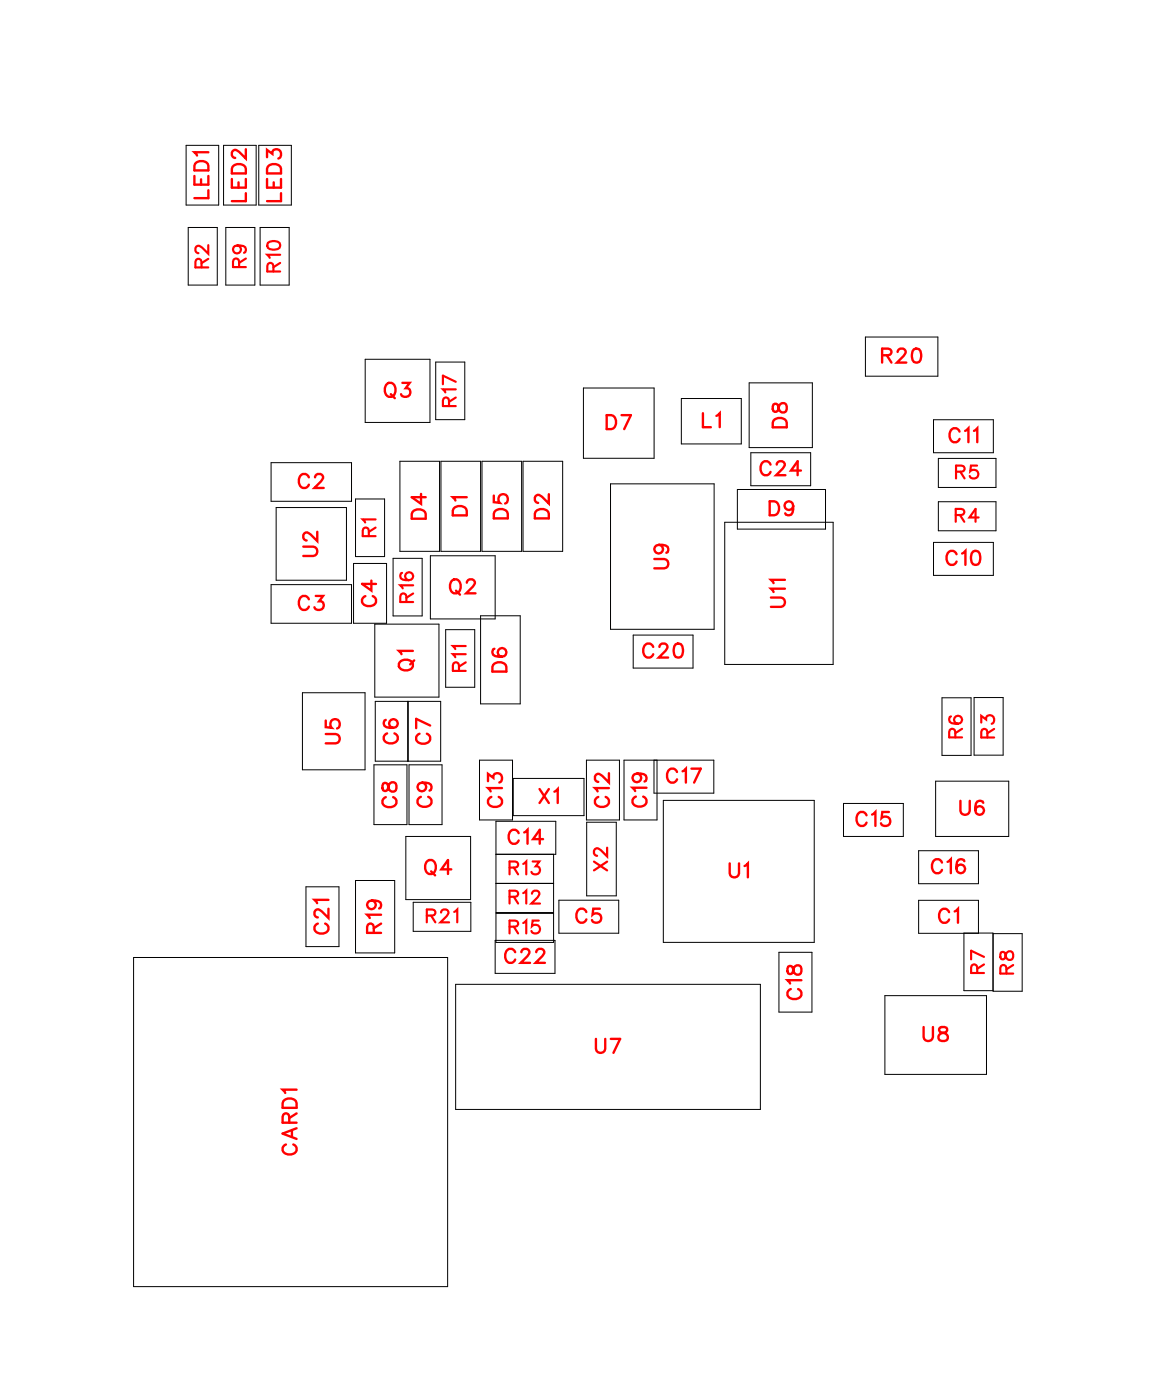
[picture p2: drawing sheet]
<svg xmlns="http://www.w3.org/2000/svg" width="59mm" height="71mm" viewBox="0 0 59 71" stroke-linecap="round" stroke-linejoin="round" font-family="sans-serif">
<g fill="none" stroke="#000" stroke-width=".05">
<path d="M9.4 7.4h1.7v3h-1.7zM9.5 11.5h1.5v3h-1.5zM11.3 7.4h1.7v3h-1.7zM11.5 11.5h1.4v3h-1.4zM13.1 7.4h1.7v3h-1.7zM13.2 11.5h1.5v3h-1.5zM18.5 18.2h3.3v3.2h-3.3zM22.1 18.4h1.5v2.9h-1.5zM29.6 19.7h3.6v3.6h-3.6zM38 19.4h3.2v3.3h-3.2zM43.9 17.1h3.7v2h-3.7zM13.7 23.5h4.1v1.9h-4.1z"/>
<path d="M13.7 29.7h4.1v1.9h-4.1zM14 25.8h3.6v3.6h-3.6zM15.3 35.1h3.2v4h-3.2zM17.9 28.6h1.7v3h-1.7zM18 25.3h1.5v2.9h-1.5zM19 38.8h1.6v3h-1.6zM19 31.7h3.3v3.7h-3.3zM19 35.6h3.3v3h-3.3zM19.9 28.3h1.5v3h-1.5zM20.3 23.4h2v4.6h-2zM20.7 35.6v3M20.7 38.8h1.7v3h-1.7z"/>
<path d="M21.8 28.2h3.3v3.2h-3.3zM22.4 23.4h2v4.6h-2zM22.6 31.9h1.5v3h-1.5zM24.3 38.6h1.7v3h-1.7zM24.4 31.2h2v4.5h-2zM24.4 23.4h2.1v4.6h-2.1zM26 39.5h3.6v1.9h-3.6zM26.5 23.4h2v4.6h-2zM29.7 38.6h1.7v3h-1.7zM31 24.6h5.2v7.3h-5.2zM32.1 32.2h3v1.7h-3zM33.2 38.6v1.6h3v-1.6h-4.6v3h1.7v-3"/>
<path d="M34.6 20.2h3v2.3h-3zM36.8 26.5h5.5v7.2h-5.5zM37.4 24.8h4.5v2h-4.5zM38.1 23h3v1.6h-3zM47.3 21.3h3.1v1.7h-3.1zM47.3 27.5h3.1v1.7h-3.1zM47.4 39.6h3.8v2.8h-3.8zM47.6 23.3h2.9v1.4h-2.9zM47.6 25.5h2.9v1.4h-2.9zM47.8 35.4h1.4v2.9h-1.4zM49.4 35.4h1.5v2.9h-1.5zM6.8 48.6h15.9v16.7h-15.9z"/>
<path d="M15.5 45h1.7v3h-1.7zM18 44.7h2v3.7h-2zM20.6 42.4h3.3v3.2h-3.3zM21 45.8h2.9v1.5h-2.9zM23.1 49.9h15.5v6.4h-15.5zM25.1 47.7h3v1.7h-3zM25.2 43.3h3v-1.6h-3v4.6h2.9v-3M25.2 46.3h2.9v1.5h-2.9zM25.2 44.8h2.9M28.3 45.7h3.1v1.7h-3.1zM29.8 41.7h1.5v3.8h-1.5zM33.6 40.6h7.7v7.2h-7.7z"/>
<path d="M39.5 48.3h1.7v3.1h-1.7zM42.8 40.8h3v1.6h-3zM44.9 50.5h5.1v4h-5.1zM46.6 43.2h3v1.6h-3zM46.6 45.7h3v1.7h-3zM50.4 47.4h1.4v2.9h-1.4v-3h-1.5v3h1.5"/>
</g>
<g fill="none" stroke="#f00" stroke-width=".12">
<path d="M9.9 8.9v.5h.7v-.5M9.9 8.3a.39 .39 0 0 1 .7 .1v.2h-.7zM10.2 9.1v.3M10.6 7.7h-.7l.1 .2M10.6 9.7v.4h-.7M11.8 9.1v.4h.7v-.4M11.8 8.5a.39 .39 0 0 1 .7 .1v.2h-.7zM12.1 9.3v.2M12.5 7.6v.4l-.4-.3-.2-.1-.1 .1v.2l.1 .1M12.5 9.8v.4h-.7M13.5 8v-.4l.3 .2a.24 .24 0 0 1 .4-.2 .24 .24 0 0 1-.1 .4M13.5 9.1v.4h.8v-.4"/>
<path d="M13.6 8.5a.39 .39 0 0 1 .7 .1v.2h-.8zM13.9 9.3v.2M14.3 9.8v.4h-.8M19.6 19.5h.1a.33 .33 0 0 1 .4 .3 .33 .33 0 0 1-.4 .3l-.2-.2zM20.4 19.4h.4l-.2 .3a.24 .24 0 0 1 .1 .4 .24 .24 0 0 1-.4-.1M44.7 18h.4l.1-.2-.2-.1h-.3v.7M45 18l.2 .4M45.5 17.9l.2-.2h.1l.1 .1-.1 .3-.3 .3h.5M46.3 17.7h.1a.37 .37 0 0 1 .3 .3 .37 .37 0 0 1-.3 .4 .45 .45 0 0 1-.1-.7zM15.4 27.7h.5l.2 .2-.1 .3h-.6M15.7 24.2a.26 .26 0 0 0-.3-.2 .26 .26 0 0 0-.2 .3v.2a.26 .26 0 0 0 .2 .3 .26 .26 0 0 0 .3-.2M15.7 30.4a.26 .26 0 0 0-.3-.2 .26 .26 0 0 0-.2 .3v.2a.26 .26 0 0 0 .2 .2 .26 .26 0 0 0 .3-.1"/>
<path d="M16 24.2l.1-.2h.1l.2 .2-.1 .2-.4 .4h.5M16 30.2h.4l-.2 .3a.24 .24 0 0 1 .2 .4 .25 .25 0 0 1-.5-.1M16.1 27v.5l-.3-.4-.3-.1-.1 .2v.1l.2 .1M16.5 37.2h.5l.2 .2-.1 .3h-.6M16.5 36.6v.3h.3a.25 .25 0 0 1 0-.3 .25 .25 0 0 1 .4 0 .25 .25 0 0 1-.1 .4M18.5 30.2a.26 .26 0 0 0-.1 .3 .26 .26 0 0 0 .2 .3h.2a.26 .26 0 0 0 .3-.3 .26 .26 0 0 0-.2-.3M18.8 29.5v.5l-.4-.4h.7M19.4 39.8v.3h.2l.3-.4a.24 .24 0 0 1 .2 .2 .24 .24 0 0 1-.2 .3l-.2-.1-.1-.3zM19.6 36.5l-.1 .1a.35 .35 0 0 0 .2 .4 .35 .35 0 0 0 .5-.3 .22 .22 0 0 0-.2-.2 .22 .22 0 0 0-.3 .2 .22 .22 0 0 0 .2 .2M19.6 37.2a.26 .26 0 0 0-.1 .3 .26 .26 0 0 0 .2 .2h.2a.26 .26 0 0 0 .3-.2 .26 .26 0 0 0-.2-.3M19.8 20l.2 .2M20.3 33.5a.35 .35 0 0 1 .4 0 .35 .35 0 0 1 .2 .4 .33 .33 0 0 1-.5 .1 .33 .33 0 0 1-.1-.5z"/>
<path d="M20.9 33h-.7l.2 .2M21 25.9l.2-.1 .3 .1 .1 .4h-.7zM21 33.5l-.2 .2M21.3 37.2a.26 .26 0 0 0-.2 .3 .26 .26 0 0 0 .3 .2h.1a.26 .26 0 0 0 .3-.2 .26 .26 0 0 0-.2-.3M21.4 25.1v.5l-.5-.4h.7M21.4 39.7a.22 .22 0 0 1 .2 .3 .22 .22 0 0 1-.3 .1 .22 .22 0 0 1 0-.4h.1a.34 .34 0 0 1 .5 .3l-.1 .1M21.8 36.8l-.7-.3v.4M22.9 29.5l.1-.1a.33 .33 0 0 1 .4 .4 .33 .33 0 0 1-.4 .3l-.2-.3zM23.1 25.7h.1h.4l.1 .5h-.7zM23.1 30l.2 .2M23.7 25.2h-.7l.1 .2M23.7 29.6l.1-.2h.1l.2 .1-.1 .3-.4 .3h.5"/>
<path d="M24.7 39.6v-.3l.3 .2a.24 .24 0 0 1 .4-.2 .24 .24 0 0 1-.1 .4M25 25.1v.4h.3a.25 .25 0 0 1 0-.4 .25 .25 0 0 1 .4 .1 .25 .25 0 0 1-.1 .3M25.1 33.7l.1-.1 .4 .1 .1 .4h-.7zM25.1 32.9l-.1 .1a.35 .35 0 0 0 .3 .4 .35 .35 0 0 0 .4-.3 .22 .22 0 0 0-.2-.2 .22 .22 0 0 0-.3 .2 .22 .22 0 0 0 .2 .2M25.1 25.9l.2-.1 .4 .1 .1 .4h-.8zM25.5 40h-.8l.2 .2M27.2 25.9l.2-.1 .3 .1 .1 .4h-.7zM27.8 25.1v.4l-.3-.3-.2-.1-.2 .1v.2l.2 .1M30.8 21.1h.2a.38 .38 0 0 1 .2 .3 .38 .38 0 0 1-.2 .4h-.2zM30.9 40h-.7l.1 .2M30.9 39.2v.5l-.4-.3-.2-.1-.1 .1v.1l.1 .2M31.5 21.1h.5l-.3 .7"/>
<path d="M32.3 39.2a.22 .22 0 0 1 .2 .3 .22 .22 0 0 1-.3 .1 .22 .22 0 0 1 0-.3l.1-.1a.34 .34 0 0 1 .5 .3l-.1 .2M32.8 40h-.7l.1 .1M33.1 32.8a.26 .26 0 0 0-.3-.1 .26 .26 0 0 0-.2 .2v.2a.26 .26 0 0 0 .2 .3 .26 .26 0 0 0 .3-.2M33.2 28.4h.5l.2 .2-.1 .2h-.6M33.4 27.6a.22 .22 0 0 1 .2 .3 .22 .22 0 0 1-.3 .1 .22 .22 0 0 1 0-.3l.1-.1a.34 .34 0 0 1 .5 .3l-.1 .1M33.4 32.8l.2-.1h.1l.1 .1-.1 .2-.3 .4h.5M34.3 32.7h.1a.37 .37 0 0 1 .2 .3 .37 .37 0 0 1-.2 .4 .45 .45 0 0 1-.1-.7zM34.3 39.2a.26 .26 0 0 0-.3-.2 .26 .26 0 0 0-.2 .3v.1a.26 .26 0 0 0 .2 .3 .26 .26 0 0 0 .3-.2M34.6 39.1l.2-.1v.7M35.1 39h.4l-.3 .7M35.6 21v.7h.5M36.3 21.1l.2-.1v.7"/>
<path d="M39 25.4h.3a.38 .38 0 0 1 .2 .4 .38 .38 0 0 1-.2 .3h-.3zM39.1 23.6a.26 .26 0 0 0-.3-.2 .26 .26 0 0 0-.2 .3v.1a.26 .26 0 0 0 .2 .3 .26 .26 0 0 0 .3-.2M39.1 30.3h.5l.2 .2-.1 .3h-.6M39.2 20.5v.4h.2l.3-.4a.24 .24 0 0 1 .2 .2 .24 .24 0 0 1-.2 .2l-.2-.1-.1-.3zM39.3 21.3l.2-.1 .3 .1 .1 .4h-.7zM39.4 23.6l.1-.2h.2l.1 .1-.1 .3-.3 .3h.4M39.8 29.9h-.7l.1 .1M39.8 29.4h-.7l.1 .2M40.2 25.7a.22 .22 0 0 1-.3 .2 .22 .22 0 0 1-.1-.4 .22 .22 0 0 1 .4 0v.2a.34 .34 0 0 1-.2 .4l-.2-.1M40.6 23.9h-.5l.4-.5v.7M48.5 28.1a.26 .26 0 0 0-.3-.1 .26 .26 0 0 0-.2 .2v.2a.26 .26 0 0 0 .2 .3 .26 .26 0 0 0 .3-.2M48.7 21.9a.26 .26 0 0 0-.3-.2 .26 .26 0 0 0-.2 .3v.2a.26 .26 0 0 0 .2 .2 .26 .26 0 0 0 .3-.1"/>
<path d="M48.8 28.1l.2-.1v.7M48.9 21.9l.2-.2v.7M49.3 28h.1a.37 .37 0 0 1 .3 .3 .37 .37 0 0 1-.3 .4 .45 .45 0 0 1-.1-.7zM49.4 21.9l.2-.2v.7M14.4 55.8l.2-.1 .3 .1 .1 .4h-.7zM14.5 58.1a.26 .26 0 0 0-.2 .3 .26 .26 0 0 0 .3 .2h.2a.26 .26 0 0 0 .2-.2 .26 .26 0 0 0-.1-.3M14.7 57l-.1-.4-.2-.1-.1 .5h.7M14.8 57.3v.4M15 55.3h-.7l.2 .2M15 57.2l-.7 .3 .7 .3M15 56.5l-.3 .2M16.1 46.9a.26 .26 0 0 0-.2 .3 .26 .26 0 0 0 .3 .2h.2a.26 .26 0 0 0 .3-.2 .26 .26 0 0 0-.2-.3"/>
<path d="M16.7 46.1v.5l-.4-.4-.2-.1-.2 .2v.1l.2 .1M16.7 45.7h-.8l.2 .1M18.9 45.7a.22 .22 0 0 1 .1 .3 .22 .22 0 0 1-.3 .1 .22 .22 0 0 1 0-.4h.2a.34 .34 0 0 1 .4 .3l-.1 .1M19 47.3l-.1-.4h-.1l-.2 .1v.3h.7M19.3 46.4h-.7l.2 .2M19.3 46.9l-.3 .2M19.6 40.4a.26 .26 0 0 0-.2 .3 .26 .26 0 0 0 .3 .3h.1a.26 .26 0 0 0 .3-.3 .26 .26 0 0 0-.2-.3M21.3 40.4a.26 .26 0 0 0-.1 .3 .26 .26 0 0 0 .2 .2h.2a.26 .26 0 0 0 .3-.2 .26 .26 0 0 0-.2-.3M21.6 43.7h.1a.33 .33 0 0 1 .4 .3 .33 .33 0 0 1-.4 .3l-.1-.2zM21.9 44.2l.2 .2M22.9 44.1h-.5l.3-.5v.7M24.9 40.4a.26 .26 0 0 0-.2 .3 .26 .26 0 0 0 .3 .2h.2a.26 .26 0 0 0 .3-.2 .26 .26 0 0 0-.2-.3"/>
<path d="M26.1 48.3a.26 .26 0 0 0-.3-.2 .26 .26 0 0 0-.2 .3v.2a.26 .26 0 0 0 .2 .3 .26 .26 0 0 0 .3-.2M26.3 42.3a.26 .26 0 0 0-.3-.2 .26 .26 0 0 0-.2 .3v.1a.26 .26 0 0 0 .2 .3 .26 .26 0 0 0 .3-.2M26.4 48.3l.2-.2h.1l.1 .2-.1 .2-.3 .4h.5M26.6 42.2l.2-.1v.7M27.2 48.3l.1-.2h.2l.1 .2-.1 .2-.3 .4h.4M27.4 40l.4 .7M27.5 42.6h-.5l.4-.5v.7M27.8 40l-.4 .7M28.1 40.2l.2-.2v.7M29.7 46.3a.26 .26 0 0 0-.3-.2 .26 .26 0 0 0-.2 .3v.1a.26 .26 0 0 0 .2 .3 .26 .26 0 0 0 .3-.2M30.2 52.7v.5l.2 .2 .3-.1v-.6M30.3 40.4a.26 .26 0 0 0-.1 .3 .26 .26 0 0 0 .2 .2h.2a.26 .26 0 0 0 .3-.2 .26 .26 0 0 0-.2-.3"/>
<path d="M30.4 46.1h-.3v.3a.25 .25 0 0 1 .3 0 .25 .25 0 0 1 0 .4 .25 .25 0 0 1-.4-.1M31 52.7h.4l-.3 .7M32.2 40.4a.26 .26 0 0 0-.1 .3 .26 .26 0 0 0 .2 .2h.2a.26 .26 0 0 0 .3-.2 .26 .26 0 0 0-.2-.3M37 43.8v.5l.2 .2 .2-.1 .1-.6M37.8 43.9l.1-.1v.7M40 49v.4h.1l.3-.4a.24 .24 0 0 1 .3 .2 .24 .24 0 0 1-.3 .3l-.1-.1-.1-.4zM40.1 50.2a.26 .26 0 0 0-.2 .3 .26 .26 0 0 0 .3 .2h.2a.26 .26 0 0 0 .2-.2 .26 .26 0 0 0-.1-.3M40.6 49.7h-.7l.2 .2M43.9 41.4a.26 .26 0 0 0-.3-.2 .26 .26 0 0 0-.2 .3v.1a.26 .26 0 0 0 .2 .3 .26 .26 0 0 0 .3-.2M44.2 41.3l.2-.1v.7M45.1 41.2h-.4v.3a.25 .25 0 0 1 .4 0 .25 .25 0 0 1-.1 .4 .25 .25 0 0 1-.3-.1M46.8 52.1v.5l.2 .2 .3-.1v-.6"/>
<path d="M47.7 52.1v.2l.3 .1 .1 .2a.24 .24 0 0 1-.3 .2 .24 .24 0 0 1-.2-.2l.4-.3v-.2zM47.8 43.8a.26 .26 0 0 0-.3-.2 .26 .26 0 0 0-.2 .3v.1a.26 .26 0 0 0 .2 .3 .26 .26 0 0 0 .3-.2M48.1 43.7l.1-.1v.7M48.1 46.3a.26 .26 0 0 0-.3-.2 .26 .26 0 0 0-.2 .3v.2a.26 .26 0 0 0 .2 .2 .26 .26 0 0 0 .3-.1M48.4 46.2l.2-.1v.7M48.7 40.6v.5l.2 .2 .2-.1 .1-.6M48.9 43.7v-.1a.35 .35 0 0 0-.4 .3 .35 .35 0 0 0 .2 .4 .22 .22 0 0 0 .2-.2 .22 .22 0 0 0-.2-.2 .22 .22 0 0 0-.2 .2M49.9 40.7h-.1a.35 .35 0 0 0-.4 .2 .35 .35 0 0 0 .3 .4 .22 .22 0 0 0 .2-.2 .22 .22 0 0 0-.2-.2 .22 .22 0 0 0-.2 .2"/>
</g>
<g fill="none" stroke="#f00" stroke-width=".11">
<path d="M10.2 13.6v-.4h-.2l-.1 .4h.7M10.6 12.4v.5l-.6-.4-.1 .2 .2 .1M10.6 13.1l-.4 .3M12 12.5a.2 .2 0 0 1 .2 .2 .2 .2 0 0 1-.3 .1 .2 .2 0 0 1 0-.3h.1a.31 .31 0 0 1 .5 .2l-.1 .1M12.1 13.6v-.4l-.2-.1-.1 .5h.7M12.5 13.1l-.4 .2M13.6 12.3a.32 .32 0 0 1 .4-.1 .32 .32 0 0 1 .2 .4 .32 .32 0 0 1-.4 .1 .32 .32 0 0 1-.2-.4zM13.9 13.8l-.1-.4h-.2v.4h.6M14.2 12.9h-.6l.1 .2M14.2 13.3l-.3 .3M23.1 19.8h-.6l.1 .1M23.1 19.4l-.6-.3v.4"/>
<path d="M18.7 27.2v-.4h-.2l-.1 .4h.6M19 26.4h-.6l.1 .1M19 26.8l-.3 .2M20.4 29.1h-.1a.32 .32 0 0 0 .3 .4 .32 .32 0 0 0 .4-.2 .2 .2 0 0 0-.2-.3 .2 .2 0 0 0-.3 .2 .2 .2 0 0 0 .2 .2M20.6 30.5v-.3l-.2-.1-.1 .4h.7M21 29.7h-.7l.1 .2M21 30.1l-.4 .2M22.8 20.6l-.1-.4h-.2v.4h.6M23.1 20.2l-.3 .2M23.3 34l-.1-.3-.2-.1v.4h.6M23.6 33.2h-.6l.1 .1M23.6 32.8h-.6l.1 .1"/>
<path d="M23.6 33.6l-.3 .2M48.2 36.3v.1a.32 .32 0 0 0 .2 .4 .32 .32 0 0 0 .4-.3 .2 .2 0 0 0-.2-.2 .2 .2 0 0 0-.2 .2 .2 .2 0 0 0 .2 .2M48.4 37.4v-.4h-.2l-.1 .4h.7M48.5 26.1h.3l.1-.2-.4-.1v.7M48.5 23.9h.4v-.2l-.4-.1v.7M48.7 26.1l.2 .4M48.7 23.9l.2 .4M48.8 37l-.4 .2M49.6 23.6h-.4v.3a.23 .23 0 0 1 .4 0 .23 .23 0 0 1-.1 .3 .23 .23 0 0 1-.3 0M49.6 26.3h-.4l.3-.5v.7M49.8 36.7v-.4l.2 .2a.22 .22 0 0 1 .4-.2 .22 .22 0 0 1-.1 .4M50.1 37.4l-.1-.4h-.2v.4h.6"/>
<path d="M50.4 37l-.3 .2M21.6 46.5l.4-.1v-.2l-.4-.1v.7M21.9 46.5l.2 .3M22.4 46.3l.1-.2 .2 .2-.4 .5h.5M23 46.3l.2-.2v.7M25.8 45.5h.4v-.2l-.4-.1v.6M25.8 47h.4v-.2l-.4-.1v.7M25.8 44h.4v-.2l-.4-.1v.7M26.1 45.5l.2 .3M26.1 47l.2 .4M26.1 44l.2 .4M26.5 45.3l.2-.1v.6"/>
<path d="M26.5 46.8l.2-.1v.7M26.5 43.8l.2-.1v.7M27 45.3l.1-.1 .3 .1-.5 .5h.5M27 43.7h.4l-.2 .3a.22 .22 0 0 1 .1 .3 .22 .22 0 0 1-.4-.1M27.3 46.7h-.3v.3a.23 .23 0 0 1 .3 0 .23 .23 0 0 1 0 .3 .23 .23 0 0 1-.4-.1M30.1 43.7l.7 .5M30.8 43v.5l-.5-.5-.2 .2 .1 .2h.1M30.8 43.7l-.7 .5M49.6 49.4l-.1-.4h-.2l-.1 .4h.7M49.9 48.9l-.3 .3M49.9 48.6l-.7-.4v.5M50.8 48.3v.3l.1 .1 .3-.4a.22 .22 0 0 1 .2 .2 .22 .22 0 0 1-.2 .2l-.3-.4z"/>
<path d="M51 49.4v-.4h-.2l-.1 .4h.7M51.4 49l-.4 .2"/>
</g>
<g font-size="1.2" fill="#fff">
<text x="10.9" y="10.1" transform="rotate(-90 10.9 10.1)">LED1</text>
<text x="12.8" y="10.3" transform="rotate(-90 12.8 10.3)">LED2</text>
<text x="14.5" y="10.3" transform="rotate(-90 14.5 10.3)">LED3</text>
<text x="19.5" y="20.4">Q3</text>
<text x="30.7" y="22.1">D7</text>
<text x="35.6" y="22">L1</text>
<text x="40.2" y="21.7" transform="rotate(-90 40.2 21.7)">D8</text>
<text x="44.7" y="18.7">R20</text>
<text x="48.1" y="22.7">C11</text>
<text x="15.1" y="25.1">C2</text>
<text x="16.4" y="28.3" transform="rotate(-90 16.4 28.3)">U2</text>
<text x="21.9" y="26.4" transform="rotate(-90 21.9 26.4)">D4</text>
<text x="24" y="26.2" transform="rotate(-90 24 26.2)">D1</text>
<text x="26" y="26.4" transform="rotate(-90 26 26.4)">D5</text>
<text x="28.1" y="26.4" transform="rotate(-90 28.1 26.4)">D2</text>
<text x="34.2" y="28.9" transform="rotate(-90 34.2 28.9)">U9</text>
<text x="38.5" y="24.4">C24</text>
<text x="39" y="26.4">D9</text>
<text x="47.9" y="29">C10</text>
<text x="15.1" y="31.2">C3</text>
<text x="19.4" y="30.8" transform="rotate(-90 19.4 30.8)">C4</text>
<text x="21.2" y="34.1" transform="rotate(-90 21.2 34.1)">Q1</text>
<text x="22.8" y="30.4">Q2</text>
<text x="26" y="34.1" transform="rotate(-90 26 34.1)">D6</text>
<text x="32.6" y="33.7">C20</text>
<text x="40.1" y="30.9" transform="rotate(-90 40.1 30.9)">U11</text>
<text x="17.5" y="37.8" transform="rotate(-90 17.5 37.8)">U5</text>
<text x="20.4" y="41" transform="rotate(-90 20.4 41)">C8</text>
<text x="20.5" y="37.8" transform="rotate(-90 20.5 37.8)">C6</text>
<text x="22.1" y="37.8" transform="rotate(-90 22.1 37.8)">C7</text>
<text x="22.2" y="41" transform="rotate(-90 22.2 41)">C9</text>
<text x="25.8" y="41" transform="rotate(-90 25.8 41)">C13</text>
<text x="27.3" y="41">X1</text>
<text x="31.2" y="41" transform="rotate(-90 31.2 41)">C12</text>
<text x="33.1" y="41" transform="rotate(-90 33.1 41)">C19</text>
<text x="33.8" y="40">C17</text>
<text x="48.6" y="41.6">U6</text>
<text x="17" y="47.4" transform="rotate(-90 17 47.4)">C21</text>
<text x="19.6" y="47.4" transform="rotate(-90 19.6 47.4)">R19</text>
<text x="21.5" y="44.6">Q4</text>
<text x="25.7" y="43.1">C14</text>
<text x="29.2" y="47.1">C5</text>
<text x="36.9" y="44.8">U1</text>
<text x="43.4" y="42.2">C15</text>
<text x="47.2" y="44.6">C16</text>
<text x="47.6" y="47.1">C1</text>
<text x="25.6" y="49.2">C22</text>
<text x="30.2" y="53.7">U7</text>
<text x="40.9" y="50.8" transform="rotate(-90 40.9 50.8)">C18</text>
<text x="46.8" y="53.1">U8</text>
<text x="15.3" y="58.6" transform="rotate(-90 15.3 58.6)">CARD1</text>
</g>
<g font-size="1.1" fill="#fff">
<text x="10.8" y="13.6" transform="rotate(-90 10.8 13.6)">R2</text>
<text x="12.7" y="13.6" transform="rotate(-90 12.7 13.6)">R9</text>
<text x="14.5" y="13.8" transform="rotate(-90 14.5 13.8)">R10</text>
<text x="23.4" y="20.7" transform="rotate(-90 23.4 20.7)">R17</text>
<text x="19.3" y="27.3" transform="rotate(-90 19.3 27.3)">R1</text>
<text x="48.4" y="26.7">R4</text>
<text x="48.4" y="24.5">R5</text>
<text x="21.2" y="30.6" transform="rotate(-90 21.2 30.6)">R16</text>
<text x="23.9" y="34.1" transform="rotate(-90 23.9 34.1)">R11</text>
<text x="49.1" y="37.5" transform="rotate(-90 49.1 37.5)">R6</text>
<text x="50.7" y="37.5" transform="rotate(-90 50.7 37.5)">R3</text>
<text x="21.6" y="47.1">R21</text>
<text x="25.8" y="46.1">R12</text>
<text x="25.8" y="47.6">R15</text>
<text x="25.8" y="44.6">R13</text>
<text x="31.1" y="44.2" transform="rotate(-90 31.1 44.2)">X2</text>
<text x="50.2" y="49.4" transform="rotate(-90 50.2 49.4)">R7</text>
<text x="51.7" y="49.5" transform="rotate(-90 51.7 49.5)">R8</text>
</g>
</svg>
